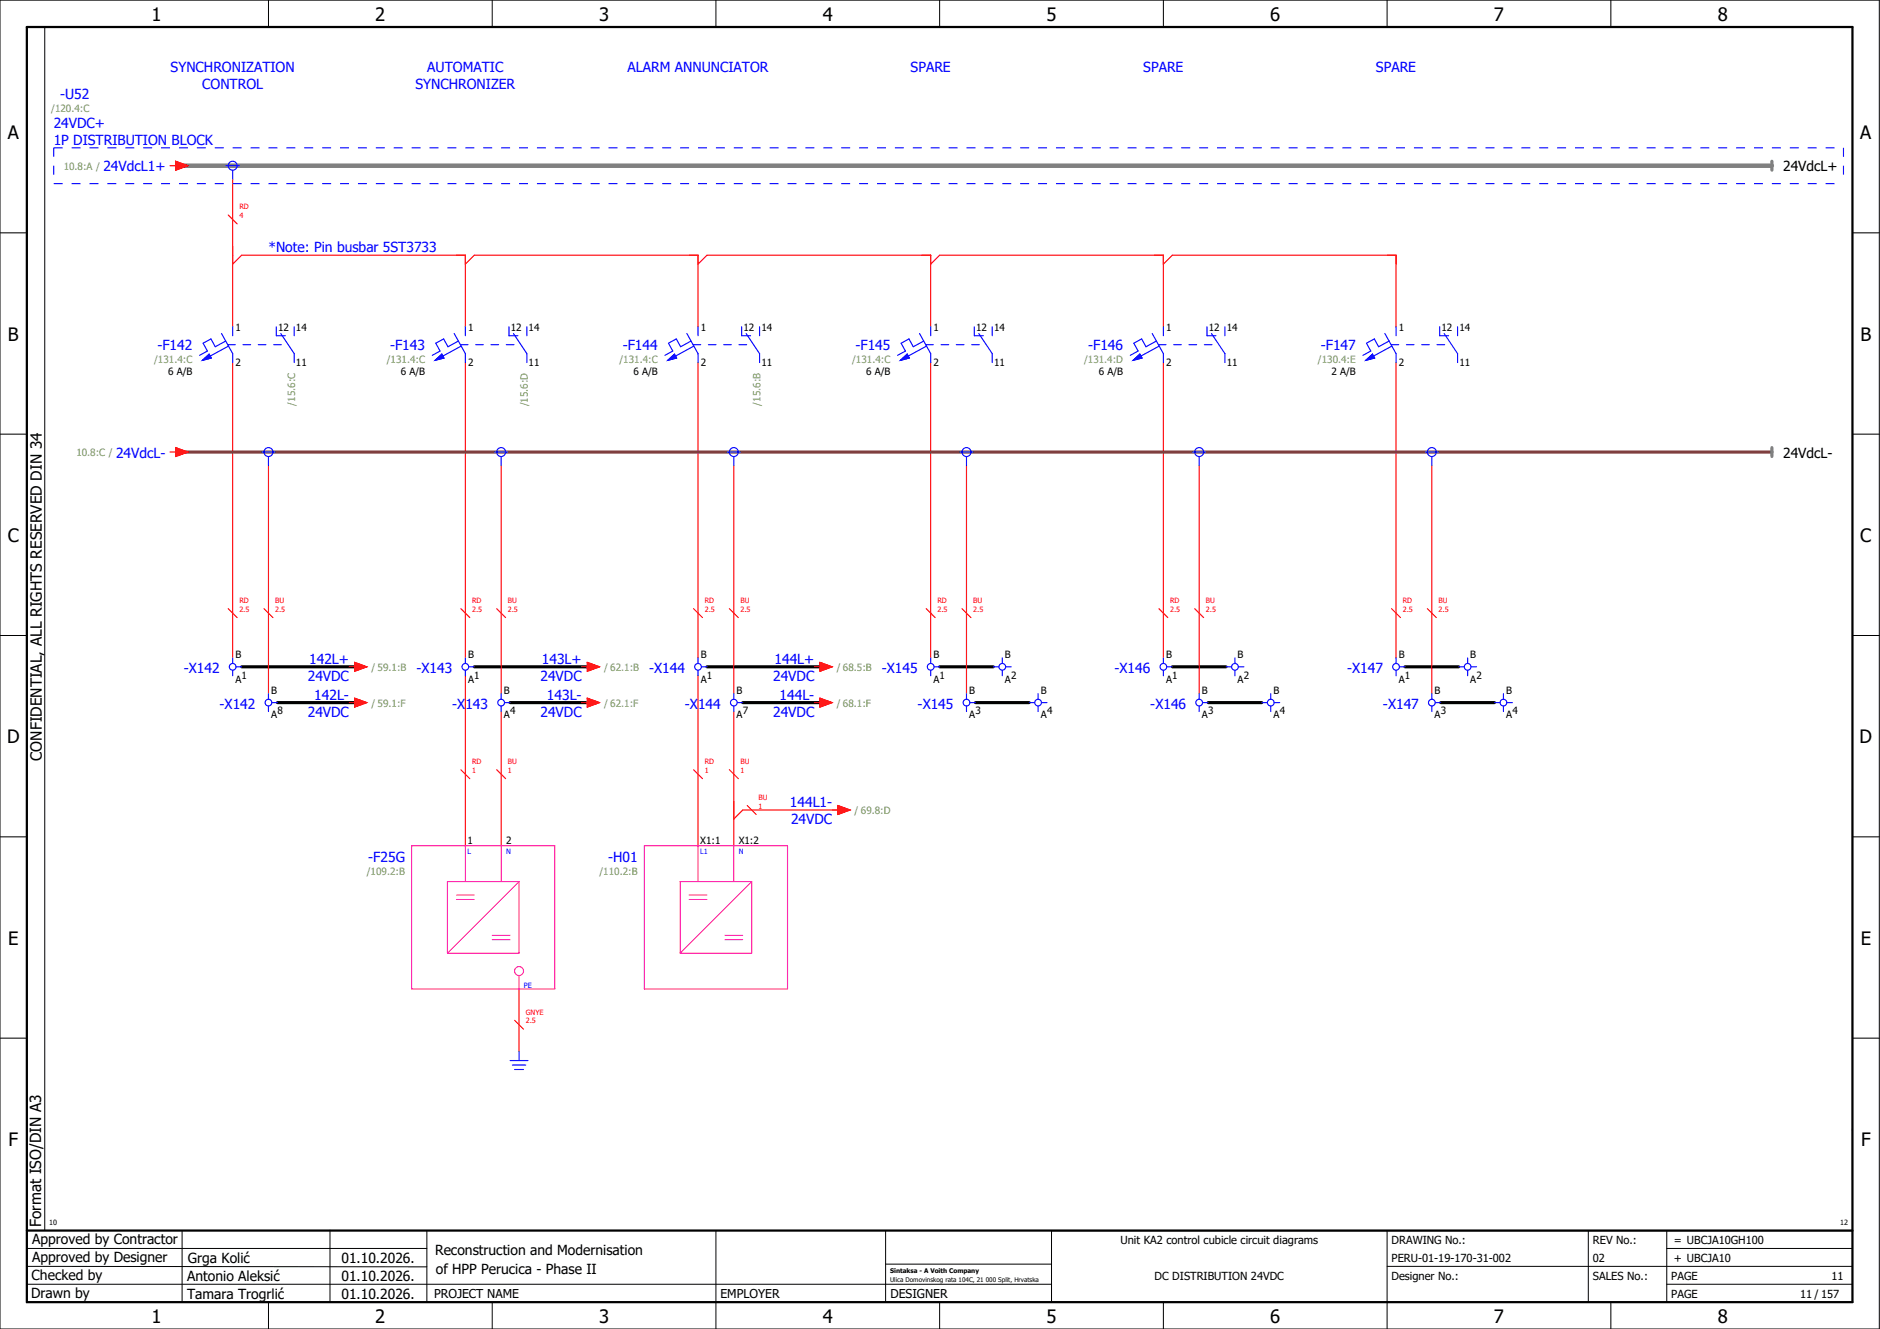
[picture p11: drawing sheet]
<svg xmlns="http://www.w3.org/2000/svg" width="420mm" height="297mm" viewBox="0 0 420 297" stroke-linecap="round" stroke-linejoin="round" font-family="sans-serif">
<g fill="none" stroke="#000" stroke-width=".22">
<path d="M0 0h420v297h-420zM10 6v269M60 0v6M110 0v6M160 0v6M210 0v6M260 0v6M310 0v6M360 0v6M0 52h6M414 52h6M0 97h6"/>
<path d="M414 97h6M0 142h6M414 142h6M414 176.3v87.4M0 187h6M414 187h6M0 232h6M414 232h6M6 279h89.4M40.7 275v16M73.7 274.9v16M95.4 275.1v16"/>
<path d="M160 275v22M197.9 275.1v16M310 275v22M355 275v16M372.5 279h41.5M372.5 275v16M414 275h-179v16M6 283l89.4 .1M6 287h229M60 291v6M110 291v6M197.9 282.5h37.1"/>
<path d="M210 291v6M260 291v6M310 283h104M360 291v6M372.5 287h41.5"/>
</g>
<path d="M6 6h408v285h-408zM6 275h408" fill="none" stroke="#000" stroke-width=".5"/>
<g fill="none" stroke="#f00" stroke-width=".25">
<path d="M38 37h1.3M39.3 36l2.7 1-2.7 1zM51 48l2 2M52 59l2-2h50v16M52 40v33M104 59l2-2h50v16M156 59l2-2h50v16M208 59l2-2h50v16M260 59l2-2h50v16M52 81v66M104 81v66M156 81v66"/>
<path d="M208 81v66M260 81v66M312 81v66M38 101h1.3M39.3 100l2.7 1-2.7 1zM60 104v51M112 104v51M164 104v51M216 104v51M268 104v51M320 104v51M51 136l2 2"/>
<path d="M59 136l2 2M103 136l2 2M111 136l2 2M155 136l2 2M163 136l2 2M207 136l2 2M215 136l2 2M259 136l2 2M267 136l2 2M311 136l2 2M319 136l2 2M78 149h1.3"/>
<path d="M78 157h1.3M79.3 148l2.7 1-2.7 1zM79.3 156l2.7 1-2.7 1zM104 151v38M112 159v30M130 149h1.2M130 157h1.2M131.2 148l2.8 1-2.8 1zM131.2 156l2.8 1-2.8 1zM156 151v38M164 159v30M182 149h1.3"/>
<path d="M182 157h1.3M183.3 148l2.7 1-2.7 1zM183.3 156l2.7 1-2.7 1zM103 172l2 2M111 172l2 2M155 172l2 2M163 172l2 2M167 180l2 2M187.2 180l2.8 1-2.8 1zM188 181h-22l-2 2M115 228l2 2M116 221v14"/>
</g>
<path d="M54 149h26M62 157h18M106 149h26M114 157h18M158 149h26M166 157h18M210 149h12M218 157h12M262 149h12M270 157h12M314 149h12M322 157h12" fill="none" stroke="#000" stroke-width=".7"/>
<path d="M40 101h356" fill="none" stroke="#7f3f3f" stroke-width=".7"/>
<path d="M40 37h356" fill="none" stroke="#808080" stroke-width="1"/>
<path d="M396 36v2M396 100v2" fill="none" stroke="#808080" stroke-width=".7"/>
<g fill="none" stroke="#00f" stroke-width=".25">
<path d="M50.5 37h3M52 38v2M49.5 74.5l2.5 4.5v2M50.4 76.2l-2.3 1.3-1-1.8-1.7 1 1 1.8-1.8 .9M50.9 77h1.7M51.1 77.3l-4.1 2.3M52 73v2M54.3 77h1.7M57.7 77h1.7M61.2 77h1.7M61.7 73v2h2.1M62.7 74.5l3.1 4.5v2"/>
<path d="M65.8 73v2M101.5 74.5l2.5 4.5v2M102.4 76.2l-2.3 1.3-1-1.8-1.7 1 1 1.8-1.8 .9M102.9 77h1.7M103.1 77.3l-4.1 2.3M104 73v2M106.3 77h1.7M109.7 77h1.7M113.2 77h1.7M113.8 73v2h1.9M114.8 74.5l3 4.5v2M117.8 73v2"/>
<path d="M153.5 74.5l2.5 4.5v2M154.4 76.2l-2.3 1.3-1-1.8-1.7 1 1 1.8-1.8 .9M154.9 77h1.7M155.1 77.3l-4.1 2.3M156 73v2M158.3 77h1.7M161.7 77h1.7M165.2 77h1.7M165.8 73v2h2M166.7 74.5l3.1 4.5v2M169.7 73v2M205.5 74.5l2.5 4.5v2"/>
<path d="M206.4 76.2l-2.3 1.3-1-1.8-1.7 1 1 1.8-1.8 .9M206.9 77h1.7M207.1 77.3l-4.1 2.3M208 73v2M210.3 77h1.7M213.7 77h1.7M217.2 77h1.7M217.7 73v2h2M218.8 74.5l3 4.5v2M221.8 73v2M257.5 74.5l2.5 4.5v2M258.4 76.2l-2.3 1.3-1-1.8-1.7 1 1 1.8-1.8 .9"/>
<path d="M258.9 77h1.7M259.1 77.3l-4.1 2.3M260 73v2M262.3 77h1.7M265.7 77h1.7M269.2 77h1.7M269.8 73v2h2M270.7 74.5l3.1 4.5v2M273.7 73v2M309.5 74.5l2.5 4.5v2M310.4 76.2l-2.3 1.3-1-1.8-1.7 1 1 1.8-1.8 .9M310.9 77h1.7"/>
<path d="M311.1 77.3l-4.1 2.3M312 73v2M314.3 77h1.7M317.7 77h1.7M321.2 77h1.7M321.7 73v2h2.1M322.8 74.5l3 4.5v2M325.8 73v2M45.2 80.5l1.5-1.4 .5 .9zM97.2 80.5l1.5-1.4 .5 .9zM149.2 80.5l1.5-1.4 .5 .9zM201.2 80.5l1.5-1.4 .5 .9z"/>
<path d="M253.2 80.5l1.5-1.4 .5 .9zM305.2 80.5l1.5-1.4 .5 .9zM58.5 101h3M60 102v2M110.5 101h3M112 102v2M162.5 101h3M164 102v2M214.5 101h3M216 102v2M266.5 101h3M268 102v2"/>
<path d="M318.5 101h3M320 102v2M52 147v1.3M52 149.8v1.2M52.8 149h1.2M60 155v1.3M60 157.8v1.2M60.8 157h1.2M104 147v1.3M104 149.8v1.2M104.7 149h1.3M112 155v1.3"/>
<path d="M112 157.8v1.2M112.7 157h1.3M156 147v1.3M156 149.8v1.2M156.8 149h1.2M164 155v1.3M164 157.8v1.2M164.8 157h1.2M208 147v1.3M208 149.8v1.2M208.7 149h1.3M216 155v1.3"/>
<path d="M216 157.8v1.2M216.7 157h1.3M222 149h1.3M224 147v1.3M224 149.8v1.2M224.8 149h1.2M230 157h1.3M232 155v1.3M232 157.8v1.2M232.8 157h1.2M260 147v1.3M260 149.8v1.2"/>
<path d="M260.8 149h1.2M268 155v1.3M268 157.8v1.2M268.7 157h1.3M274 149h1.2M276 147v1.3M276 149.8v1.2M276.7 149h1.3M282 157h1.2M284 155v1.3M284 157.8v1.2M284.7 157h1.3"/>
<path d="M312 147v1.3M312 149.8v1.2M312.7 149h1.3M320 155v1.3M320 157.8v1.2M320.8 157h1.2M326 149h1.3M328 147v1.3M328 149.8v1.2M328.8 149h1.2M334 157h1.3M336 155v1.3"/>
<path d="M336 157.8v1.2M336.8 157h1.2M114 237h4M114.5 238h3M115 239h2M116 235v2"/>
<circle cx="52" cy="37" r="1"/>
<circle cx="60" cy="101" r="1"/>
<circle cx="112" cy="101" r="1"/>
<circle cx="164" cy="101" r="1"/>
<circle cx="216" cy="101" r="1"/>
<circle cx="268" cy="101" r="1"/>
<circle cx="320" cy="101" r="1"/>
<circle cx="52" cy="149" r=".75"/>
<circle cx="60" cy="157" r=".75"/>
<circle cx="104" cy="149" r=".75"/>
<circle cx="112" cy="157" r=".75"/>
<circle cx="156" cy="149" r=".75"/>
<circle cx="164" cy="157" r=".75"/>
<circle cx="208" cy="149" r=".75"/>
<circle cx="216" cy="157" r=".75"/>
<circle cx="224" cy="149" r=".75"/>
<circle cx="232" cy="157" r=".75"/>
<circle cx="260" cy="149" r=".75"/>
<circle cx="268" cy="157" r=".75"/>
<circle cx="276" cy="149" r=".75"/>
<circle cx="284" cy="157" r=".75"/>
<circle cx="312" cy="149" r=".75"/>
<circle cx="320" cy="157" r=".75"/>
<circle cx="328" cy="149" r=".75"/>
<circle cx="336" cy="157" r=".75"/>
</g>
<g fill="#00f" stroke="#00f" stroke-width=".22">
<path d="M149.2 80.5l1.5-1.4 .5 .9z"/>
<path d="M201.2 80.5l1.5-1.4 .5 .9z"/>
<path d="M253.2 80.5l1.5-1.4 .5 .9z"/>
<path d="M45.2 80.5l1.5-1.4 .5 .9z"/>
<path d="M305.2 80.5l1.5-1.4 .5 .9z"/>
<path d="M97.2 80.5l1.5-1.4 .5 .9z"/>
</g>
<path d="M12 33h400M12 33v8M412 33v8M12 41h400" fill="none" stroke="#00f" stroke-width=".25" stroke-dasharray="2 2" stroke-linecap="butt"/>
<g fill="none" stroke="#f0f" stroke-width=".25">
<path d="M92 189h32v32h-32zM100 197h16v16h-16zM104 189v8M112 189v8M144 189h32v32h-32zM152 197h16v16h-16zM156 189v8M164 189v8M116 218v3"/>
<circle cx="116" cy="217" r="1"/>
</g>
<path d="M116 197l-16 16M168 197l-16 16M102 200h4M102 201h4M110 210h4M110 209h4M154 200h4M154 201h4M162 210h4M162 209h4" fill="none" stroke="#f0f" stroke-width=".22"/>
<g fill="#f00" stroke="#f00" stroke-width=".22">
<path d="M79.3 148l2.7 1-2.7 1z"/>
<path d="M79.3 156l2.7 1-2.7 1z"/>
<path d="M183.3 148l2.7 1-2.7 1z"/>
<path d="M39.3 36l2.7 1-2.7 1z"/>
<path d="M39.3 100l2.7 1-2.7 1z"/>
<path d="M131.2 148l2.8 1-2.8 1z"/>
<path d="M131.2 156l2.8 1-2.8 1z"/>
<path d="M187.2 180l2.8 1-2.8 1z"/>
<path d="M183.3 156l2.7 1-2.7 1z"/>
</g>
<g font-size="4.1">
<text x="33.9" y="4.7">1</text>
<text x="83.9" y="4.7">2</text>
<text x="133.9" y="4.7">3</text>
<text x="183.9" y="4.7">4</text>
<text x="233.9" y="4.7">5</text>
<text x="283.9" y="4.7">6</text>
<text x="333.9" y="4.7">7</text>
<text x="383.9" y="4.7">8</text>
<text x="1.8" y="31.2">A</text>
<text x="415.8" y="31.2">A</text>
<text x="1.8" y="76.2">B</text>
<text x="415.8" y="76.2">B</text>
<text x="1.8" y="121.2">C</text>
<text x="415.8" y="121.2">C</text>
<text x="1.6" y="166.2">D</text>
<text x="415.6" y="166.2">D</text>
<text x="1.8" y="211.2">E</text>
<text x="415.8" y="211.2">E</text>
<text x="1.9" y="256.2">F</text>
<text x="415.9" y="256.2">F</text>
<text x="33.9" y="295.7">1</text>
<text x="83.9" y="295.7">2</text>
<text x="133.9" y="295.7">3</text>
<text x="183.9" y="295.7">4</text>
<text x="233.9" y="295.7">5</text>
<text x="283.9" y="295.7">6</text>
<text x="333.9" y="295.7">7</text>
<text x="383.9" y="295.7">8</text>
</g>
<g font-size="3.4">
<text x="9.4" y="170" transform="rotate(-90 9.4 170)">CONFIDENTIAL, ALL RIGHTS RESERVED DIN 34</text>
<text x="9.2" y="274.3" transform="rotate(-90 9.2 274.3)">Format ISO/DIN A3</text>
</g>
<g font-size="3.1" fill="#00f">
<text x="38.1" y="16.1">SYNCHRONIZATION</text>
<text x="95.5" y="16.1">AUTOMATIC</text>
<text x="140.2" y="16.1">ALARM ANNUNCIATOR</text>
<text x="203.5" y="16.1">SPARE</text>
<text x="255.5" y="16.1">SPARE</text>
<text x="307.5" y="16.1">SPARE</text>
<text x="13.4" y="22.1">-U52</text>
<text x="45.2" y="19.9">CONTROL</text>
<text x="92.8" y="19.9">SYNCHRONIZER</text>
<text x="12" y="28.6">24VDC+</text>
<text x="12" y="32.4">1P DISTRIBUTION BLOCK</text>
<text x="23.1" y="38.3">24VdcL1+</text>
<text x="60" y="56.4">*Note: Pin busbar 5ST3733</text>
<text x="35.2" y="78.3">-F142</text>
<text x="87.2" y="78.3">-F143</text>
<text x="139.2" y="78.3">-F144</text>
<text x="191.2" y="78.3">-F145</text>
<text x="243.2" y="78.3">-F146</text>
<text x="295.2" y="78.3">-F147</text>
<text x="25.9" y="102.3">24VdcL-</text>
<text x="69.1" y="148.4">142L+</text>
<text x="121.1" y="148.4">143L+</text>
<text x="173.1" y="148.4">144L+</text>
<text x="41.1" y="150.4">-X142</text>
<text x="68.8" y="152.1">24VDC</text>
<text x="93.1" y="150.4">-X143</text>
<text x="120.8" y="152.1">24VDC</text>
<text x="145.1" y="150.4">-X144</text>
<text x="172.8" y="152.1">24VDC</text>
<text x="197.1" y="150.4">-X145</text>
<text x="249.1" y="150.4">-X146</text>
<text x="301.1" y="150.4">-X147</text>
<text x="49.1" y="158.4">-X142</text>
<text x="68.8" y="160.1">24VDC</text>
<text x="70.2" y="156.4">142L-</text>
<text x="101.1" y="158.4">-X143</text>
<text x="120.8" y="160.1">24VDC</text>
<text x="122.2" y="156.4">143L-</text>
<text x="153.1" y="158.4">-X144</text>
<text x="172.8" y="160.1">24VDC</text>
<text x="174.2" y="156.4">144L-</text>
<text x="205.1" y="158.4">-X145</text>
<text x="257.1" y="158.4">-X146</text>
<text x="309.1" y="158.4">-X147</text>
<text x="176.5" y="180.4">144L1-</text>
<text x="176.8" y="184.1">24VDC</text>
<text x="82.3" y="192.6">-F25G</text>
<text x="135.9" y="192.6">-H01</text>
</g>
<g font-size="3.1">
<text x="398.5" y="38.3">24VdcL+</text>
<text x="398.5" y="102.3">24VdcL-</text>
<text x="7.2" y="278.1">Approved by Contractor</text>
<text x="97.2" y="280.5">Reconstruction and Modernisation</text>
<text x="7.1" y="286.1">Checked by</text>
<text x="7.2" y="282.1">Approved by Designer</text>
<text x="41.8" y="286.2">Antonio Aleksić</text>
<text x="42" y="282.3">Grga Kolić</text>
<text x="76.3" y="282.3">01.10.2026.</text>
<text x="76.3" y="286.3">01.10.2026.</text>
<text x="97.4" y="284.8">of HPP Perucica - Phase II</text>
<text x="6.9" y="290">Drawn by</text>
<text x="41.8" y="290.3">Tamara Trogrlić</text>
<text x="76.3" y="290.3">01.10.2026.</text>
</g>
<g font-size="2.7">
<text x="97" y="290.1">PROJECT NAME</text>
<text x="161" y="290.1">EMPLOYER</text>
<text x="199" y="290.1">DESIGNER</text>
</g>
<g font-size="2.5">
<text x="250.4" y="278">Unit KA2 control cubicle circuit diagrams</text>
<text x="311" y="278">DRAWING No.:</text>
<text x="356" y="278">REV No.:</text>
<text x="374.1" y="278">= UBCJA10GH100</text>
<text x="258" y="286">DC DISTRIBUTION 24VDC</text>
<text x="311" y="286">Designer No.:</text>
<text x="311" y="282">PERU-01-19-170-31-002</text>
<text x="356" y="286">SALES No.:</text>
<text x="356" y="282">02</text>
<text x="373.5" y="286">PAGE</text>
<text x="374.1" y="282.1">+ UBCJA10</text>
<text x="409.3" y="286">11</text>
<text x="373.5" y="290">PAGE</text>
<text x="402.3" y="290">11 / 157</text>
</g>
<g font-size="2.2" fill="#7ca552">
<text x="11.5" y="25">/120.4:C</text>
<text x="14.2" y="37.9">10.8:A /</text>
<text x="34.5" y="81.2">/131.4:C</text>
<text x="86.5" y="81.2">/131.4:C</text>
<text x="138.5" y="81.2">/131.4:C</text>
<text x="190.5" y="81.2">/131.4:C</text>
<text x="242.3" y="81.2">/131.4:D</text>
<text x="294.5" y="81.2">/130.4:E</text>
<text x="65.9" y="90.7" transform="rotate(-90 65.9 90.7)">/15.6:C</text>
<text x="117.9" y="90.8" transform="rotate(-90 117.9 90.8)">/15.6:D</text>
<text x="169.9" y="90.6" transform="rotate(-90 169.9 90.6)">/15.6:B</text>
<text x="17.1" y="101.9">10.8:C /</text>
<text x="83" y="149.9">/ 59.1:B</text>
<text x="135" y="149.9">/ 62.1:B</text>
<text x="187" y="149.9">/ 68.5:B</text>
<text x="83" y="157.9">/ 59.1:F</text>
<text x="135" y="157.9">/ 62.1:F</text>
<text x="187" y="157.9">/ 68.1:F</text>
<text x="191" y="181.9">/ 69.8:D</text>
<text x="82" y="195.5">/109.2:B</text>
<text x="134" y="195.5">/110.2:B</text>
</g>
<g font-size="2.2">
<text x="52.6" y="74">1</text>
<text x="62.1" y="74">12</text>
<text x="66.2" y="74">14</text>
<text x="104.6" y="74">1</text>
<text x="114.2" y="74">12</text>
<text x="118.1" y="74">14</text>
<text x="156.6" y="74">1</text>
<text x="166.1" y="74">12</text>
<text x="170.2" y="74">14</text>
<text x="208.6" y="74">1</text>
<text x="218.2" y="74">12</text>
<text x="222.2" y="74">14</text>
<text x="260.6" y="74">1</text>
<text x="270.2" y="74">12</text>
<text x="274.1" y="74">14</text>
<text x="312.6" y="74">1</text>
<text x="322.1" y="74">12</text>
<text x="326.2" y="74">14</text>
<text x="37.6" y="83.9">6 A/B</text>
<text x="52.6" y="81.9">2</text>
<text x="66.2" y="81.9">11</text>
<text x="89.6" y="83.9">6 A/B</text>
<text x="104.6" y="81.9">2</text>
<text x="118.1" y="81.9">11</text>
<text x="141.6" y="83.9">6 A/B</text>
<text x="156.6" y="81.9">2</text>
<text x="170.2" y="81.9">11</text>
<text x="193.6" y="83.9">6 A/B</text>
<text x="208.6" y="81.9">2</text>
<text x="222.2" y="81.9">11</text>
<text x="245.6" y="83.9">6 A/B</text>
<text x="260.6" y="81.9">2</text>
<text x="274.1" y="81.9">11</text>
<text x="297.6" y="83.9">2 A/B</text>
<text x="312.6" y="81.9">2</text>
<text x="326.2" y="81.9">11</text>
<text x="52.6" y="147.2">B</text>
<text x="104.6" y="147.2">B</text>
<text x="156.6" y="147.2">B</text>
<text x="208.6" y="147.2">B</text>
<text x="224.6" y="147.2">B</text>
<text x="260.6" y="147.2">B</text>
<text x="276.6" y="147.2">B</text>
<text x="312.6" y="147.2">B</text>
<text x="328.6" y="147.2">B</text>
<text x="52.6" y="152.6">A</text>
<text x="54" y="151.7">1</text>
<text x="60.6" y="155.2">B</text>
<text x="104.6" y="152.6">A</text>
<text x="106" y="151.7">1</text>
<text x="112.6" y="155.2">B</text>
<text x="156.6" y="152.6">A</text>
<text x="158" y="151.7">1</text>
<text x="164.6" y="155.2">B</text>
<text x="208.6" y="152.6">A</text>
<text x="210" y="151.7">1</text>
<text x="216.6" y="155.2">B</text>
<text x="224.6" y="152.6">A</text>
<text x="226" y="151.7">2</text>
<text x="232.6" y="155.2">B</text>
<text x="260.6" y="152.6">A</text>
<text x="262" y="151.7">1</text>
<text x="268.6" y="155.2">B</text>
<text x="276.6" y="152.6">A</text>
<text x="278" y="151.7">2</text>
<text x="284.6" y="155.2">B</text>
<text x="312.6" y="152.6">A</text>
<text x="314" y="151.7">1</text>
<text x="320.6" y="155.2">B</text>
<text x="328.6" y="152.6">A</text>
<text x="330" y="151.7">2</text>
<text x="336.6" y="155.2">B</text>
<text x="60.6" y="160.6">A</text>
<text x="62" y="159.7">8</text>
<text x="112.6" y="160.6">A</text>
<text x="114" y="159.7">4</text>
<text x="164.6" y="160.6">A</text>
<text x="166" y="159.7">7</text>
<text x="216.6" y="160.6">A</text>
<text x="218" y="159.7">3</text>
<text x="232.6" y="160.6">A</text>
<text x="234" y="159.7">4</text>
<text x="268.6" y="160.6">A</text>
<text x="270" y="159.7">3</text>
<text x="284.6" y="160.6">A</text>
<text x="286" y="159.7">4</text>
<text x="320.6" y="160.6">A</text>
<text x="322" y="159.7">3</text>
<text x="336.6" y="160.6">A</text>
<text x="338" y="159.7">4</text>
<text x="104.5" y="188.7">1</text>
<text x="113.1" y="188.7">2</text>
<text x="156.5" y="188.7">X1:1</text>
<text x="165.1" y="188.7">X1:2</text>
</g>
<g font-size="1.6" fill="#f00">
<text x="53.5" y="46.8">RD</text>
<text x="53.5" y="48.7">4</text>
<text x="53.5" y="136.7">2.5</text>
<text x="53.5" y="134.8">RD</text>
<text x="61.5" y="136.7">2.5</text>
<text x="61.5" y="134.8">BU</text>
<text x="105.5" y="136.7">2.5</text>
<text x="105.5" y="134.8">RD</text>
<text x="113.5" y="136.7">2.5</text>
<text x="113.5" y="134.8">BU</text>
<text x="157.5" y="136.7">2.5</text>
<text x="157.5" y="134.8">RD</text>
<text x="165.5" y="136.7">2.5</text>
<text x="165.5" y="134.8">BU</text>
<text x="209.5" y="136.7">2.5</text>
<text x="209.5" y="134.8">RD</text>
<text x="217.5" y="136.7">2.5</text>
<text x="217.5" y="134.8">BU</text>
<text x="261.5" y="136.7">2.5</text>
<text x="261.5" y="134.8">RD</text>
<text x="269.5" y="136.7">2.5</text>
<text x="269.5" y="134.8">BU</text>
<text x="313.5" y="136.7">2.5</text>
<text x="313.5" y="134.8">RD</text>
<text x="321.5" y="136.7">2.5</text>
<text x="321.5" y="134.8">BU</text>
<text x="105.5" y="172.7">1</text>
<text x="105.5" y="170.8">RD</text>
<text x="113.5" y="172.7">1</text>
<text x="113.5" y="170.8">BU</text>
<text x="157.5" y="172.7">1</text>
<text x="157.5" y="170.8">RD</text>
<text x="165.5" y="172.7">1</text>
<text x="165.5" y="170.8">BU</text>
<text x="169.5" y="178.8">BU</text>
<text x="169.5" y="180.7">1</text>
<text x="117.5" y="226.8">GNYE</text>
<text x="117.5" y="228.7">2.5</text>
</g>
<g font-size="1.6" fill="#00f">
<text x="104.5" y="190.8">L</text>
<text x="113.1" y="190.8">N</text>
<text x="156.5" y="190.8">L1</text>
<text x="165.1" y="190.8">N</text>
<text x="117.1" y="220.7">PE</text>
</g>
<g font-size="1.6">
<text x="11" y="273.7">10</text>
<text x="411.2" y="273.7">12</text>
</g>
<g font-size="1.4">
<text x="198.9" y="284.4">Sintaksa - A Voith Company</text>
<text x="198.9" y="286.4">Ulica Domovinskog rata 104C, 21 000 Split, Hrvatska</text>
</g>
</svg>
